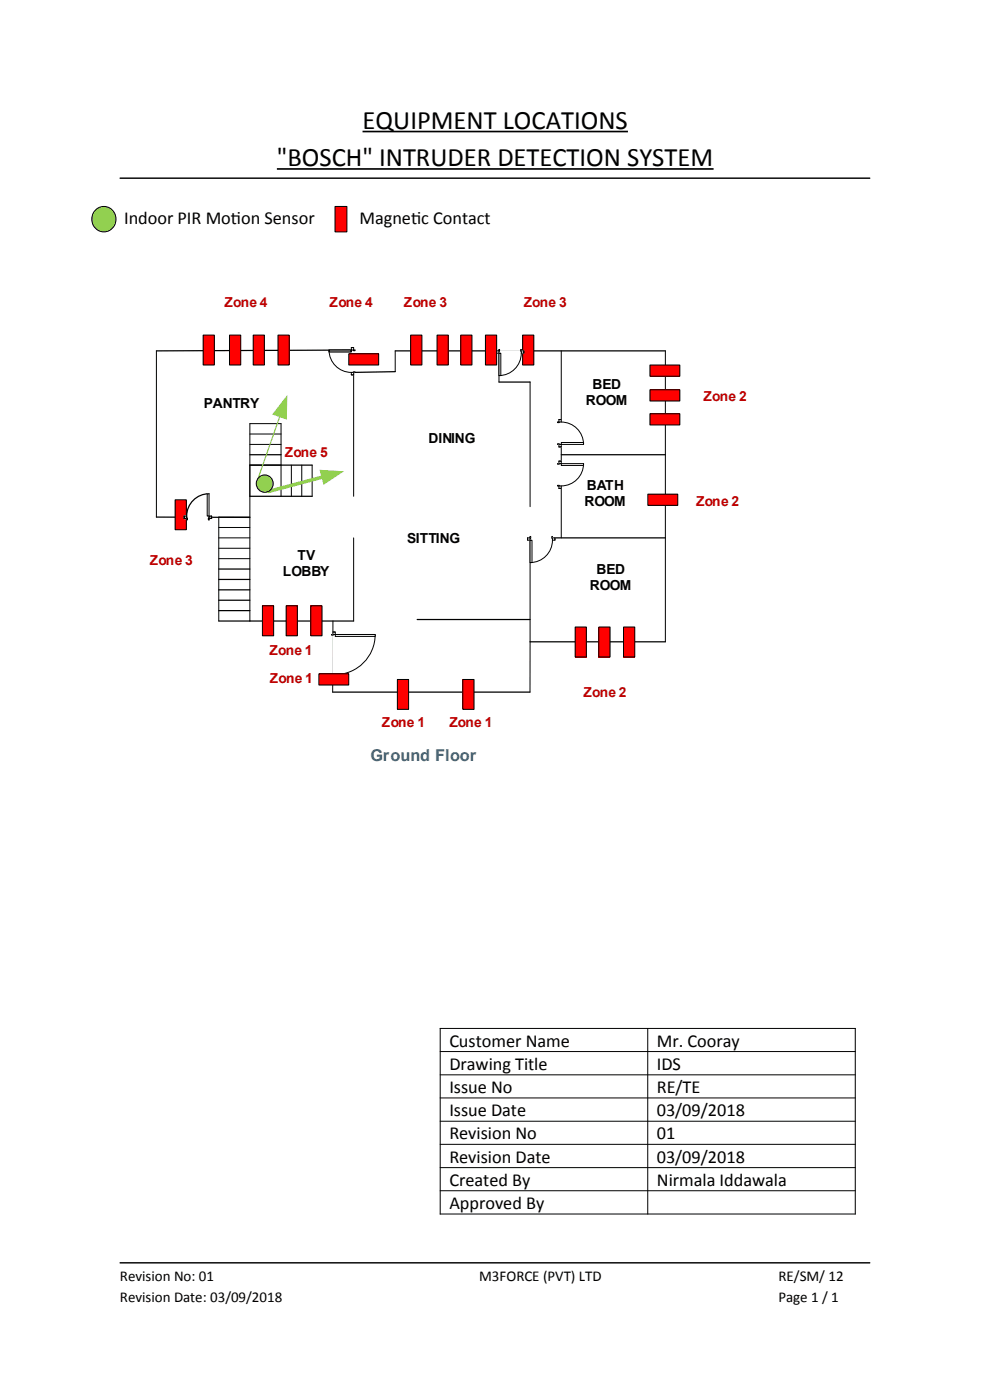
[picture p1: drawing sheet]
<svg xmlns="http://www.w3.org/2000/svg" width="210mm" height="297mm" viewBox="0 0 210 297" stroke-linecap="round" stroke-linejoin="round" font-family="sans-serif">
<path d="M58.7 35.8h92.7M76.9 27.9h56.3" fill="none" stroke="#000" stroke-width=".35"/>
<path d="M33.2 74.4v35.3M141.1 74.4v61.8M53 109.8v21.9" fill="none" stroke="#000" stroke-width=".21"/>
<path d="M105.9 74.4h35.2M33.2 109.7l19.8 .1M70.6 146.8h41.8" fill="none" stroke="#000" stroke-width=".26"/>
<path d="M98.2 144.1h2.4v6.4h-2.4z" fill-rule="evenodd" fill="#f00"/>
<path d="M98.2 144.1h2.4v6.4h-2.4z" fill="none" stroke="#000" stroke-width=".21"/>
<path d="M84.3 144.1h2.4v6.4h-2.4z" fill-rule="evenodd" fill="#f00"/>
<g fill="none" stroke="#000" stroke-width=".21">
<path d="M75 79v26.3M83.8 74.4v4.4M105.9 74.4v6.7M119.1 74.4v39.7M53 92.1h6.6M53 94.3h6.6M61.8 98.7v6.6M64 98.7v6.6M66.2 98.7v6.6M112.4 81.1v26.4M46.4 114.1h6.6M46.4 116.3h6.6"/>
<path d="M46.4 111.9h6.6M46.4 118.5h6.6M59.6 105.3v-15.4h-6.6v19.8h-6.6v22M75 114.1v17.6M112.4 114.1v32.7M70.6 131.7v15.1M84.3 144.1h2.4v6.4h-2.4z"/>
</g>
<g fill="none" stroke="#000" stroke-width=".26">
<path d="M75 74.3l-41.8 .1M83.8 74.4h22.1M83.8 78.8l-8.8 .2M53 96.5h6.6M53 98.7h13.2M105.9 81.1h6.5M119.1 96.5h22M53 105.3h13.2M117.2 114.1h23.9M46.4 125.1h6.6M46.4 122.9h6.6M46.4 127.3h6.6"/>
<path d="M46.4 120.7h6.6M46.4 129.5h6.6M46.4 131.7h28.6M112.4 136.2h28.7"/>
</g>
<path d="M137.9 87.8h6.3v2.4h-6.3z" fill-rule="evenodd" fill="#f00"/>
<path d="M137.9 87.8h6.3v2.4h-6.3z" fill="none" stroke="#000" stroke-width=".21"/>
<path d="M110.9 71.1h2.3v6.3h-2.3z" fill-rule="evenodd" fill="#f00"/>
<path d="M110.9 71.1h2.3v6.3h-2.3z" fill="none" stroke="#000" stroke-width=".21"/>
<path d="M137.4 104.8h6.4v2.4h-6.4z" fill-rule="evenodd" fill="#f00"/>
<path d="M137.4 104.8h6.4v2.4h-6.4z" fill="none" stroke="#000" stroke-width=".21"/>
<path d="M37.1 106h2.4v6.4h-2.4z" fill-rule="evenodd" fill="#f00"/>
<path d="M37.1 106h2.4v6.4h-2.4z" fill="none" stroke="#000" stroke-width=".21"/>
<path d="M111.9 114.1h5.8v.6h-5.8z" fill-rule="evenodd" fill="#fff"/>
<path d="M111.9 114.1h5.8v.6h-5.8z" fill="none" stroke="#fff" stroke-width=".21"/>
<path d="M111.9 114.1v.5h.5v-.8v.3zM117.2 113.8v.3h.5v.5h-.5z" fill-rule="evenodd" fill="#fff"/>
<path d="M112.4 113.8v.3h-.5v.5h.5v-.4M117.2 113.8v.3h.5v.5h-.5v-.4" fill="none" stroke="#000" stroke-width=".21"/>
<path d="M112.4 113.8v.4h.2v-.4zM117.1 113.8h.1v.4h-.1z" fill-rule="evenodd" fill="#fff"/>
<path d="M111.9 114.1v.5M112.4 113.8h.2v.4h-.2M117.2 113.8h-.1v.4h.1M117.2 114.6a4.7 4.7 0 0 1-4.8 4.7M117.7 114.1v.5" fill="none" stroke="#000" stroke-width=".21"/>
<path d="M112.4 114.6h.5v4.7h-.5z" fill-rule="evenodd" fill="#fff"/>
<path d="M112.4 114.6h.5v4.7h-.5z" fill="none" stroke="#000" stroke-width=".21"/>
<path d="M118.5 97.8h.6v5.8h-.6z" fill-rule="evenodd" fill="#fff"/>
<path d="M118.5 97.8h.6v5.8h-.6z" fill="none" stroke="#fff" stroke-width=".21"/>
<path d="M118.6 97.8h.5v.6h-.8h.3zM118.3 103.1h.3v.5h.5v-.5z" fill-rule="evenodd" fill="#fff"/>
<path d="M118.3 98.4h.3v-.6h.5v.6h-.4M118.3 103.1h.3v.5h.5v-.5h-.4" fill="none" stroke="#000" stroke-width=".21"/>
<path d="M118.3 98.4h.4v.1h-.4zM118.3 103v.1h.4v-.1z" fill-rule="evenodd" fill="#fff"/>
<path d="M118.3 98.4v.1h.4v-.1M118.6 97.8h.5M123.8 98.4a4.7 4.7 0 0 1-4.7 4.7M118.3 103.1v-.1h.4v.1M118.6 103.6h.5" fill="none" stroke="#000" stroke-width=".21"/>
<path d="M119.1 98.4h4.7v.3h-4.7z" fill-rule="evenodd" fill="#fff"/>
<path d="M119.1 98.4h4.7v.3h-4.7z" fill="none" stroke="#000" stroke-width=".21"/>
<path d="M105.3 74.4h5.8v.6h-5.8z" fill-rule="evenodd" fill="#fff"/>
<path d="M105.3 74.4h5.8v.6h-5.8z" fill="none" stroke="#fff" stroke-width=".21"/>
<path d="M105.3 74.4v.5h.6v-.8v.3zM110.6 74.1v.3h.5v.5h-.5z" fill-rule="evenodd" fill="#fff"/>
<path d="M105.9 74.1v.3h-.6v.5h.6v-.4M110.6 74.1v.3h.5v.5h-.5v-.4" fill="none" stroke="#000" stroke-width=".21"/>
<path d="M105.9 74.1v.4h.1v-.4zM110.5 74.1h.1v.4h-.1z" fill-rule="evenodd" fill="#fff"/>
<path d="M105.3 74.4v.5M105.9 74.1h.1v.4h-.1M110.6 74.1h-.1v.4h.1M110.6 74.9a4.7 4.7 0 0 1-4.7 4.8M111.1 74.4v.5" fill="none" stroke="#000" stroke-width=".21"/>
<path d="M105.9 74.9h.3v4.8h-.3z" fill-rule="evenodd" fill="#fff"/>
<path d="M105.9 74.9h.3v4.8h-.3z" fill="none" stroke="#000" stroke-width=".21"/>
<path d="M74.5 73.7h.6v5.8h-.6z" fill-rule="evenodd" fill="#fff"/>
<path d="M74.5 73.7h.6v5.8h-.6z" fill="none" stroke="#fff" stroke-width=".21"/>
<path d="M74.5 73.7v.6h.8h-.3v-.6zM74.5 79h.8h-.3v.5h-.5z" fill-rule="evenodd" fill="#fff"/>
<path d="M74.9 74.3h-.4v-.6h.5v.6h.3M74.9 79h-.4v.5h.5v-.5h.3" fill="none" stroke="#000" stroke-width=".21"/>
<path d="M74.9 74.3v.1h.4v-.1zM74.9 78.9h.4v.1h-.4z" fill-rule="evenodd" fill="#fff"/>
<path d="M69.8 74.3a4.7 4.7 0 0 0 4.7 4.7M74.5 73.7h.5M74.5 79.5h.5M74.9 74.3v.1h.4v-.1M74.9 79v-.1h.4v.1" fill="none" stroke="#000" stroke-width=".21"/>
<path d="M69.8 74.3h4.7v.4h-4.7z" fill-rule="evenodd" fill="#fff"/>
<path d="M69.8 74.3h4.7v.4h-4.7z" fill="none" stroke="#000" stroke-width=".26"/>
<path d="M118.5 89h.6v5.8h-.6z" fill-rule="evenodd" fill="#fff"/>
<path d="M118.5 89h.6v5.8h-.6z" fill="none" stroke="#fff" stroke-width=".21"/>
<path d="M118.3 94.3h.3v.5h.5v-.5zM118.6 89h.5v.5h-.8h.3z" fill-rule="evenodd" fill="#fff"/>
<path d="M118.3 94.3h.3v.5h.5v-.5h-.4M118.3 89.5h.3v-.5h.5v.5h-.4" fill="none" stroke="#000" stroke-width=".21"/>
<path d="M118.3 94.1v.2h.4v-.2zM118.3 89.5h.4v.2h-.4z" fill-rule="evenodd" fill="#fff"/>
<path d="M118.3 94.3v-.2h.4v.2M118.3 89.5v.2h.4v-.2M118.6 94.8h.5M118.6 89h.5M119.1 89.5a4.7 4.7 0 0 1 4.7 4.8" fill="none" stroke="#000" stroke-width=".21"/>
<path d="M119.1 93.9h4.7v.4h-4.7z" fill-rule="evenodd" fill="#fff"/>
<path d="M119.1 93.9h4.7v.4h-4.7z" fill="none" stroke="#000" stroke-width=".21"/>
<path d="M70.6 134.1h.6v9.5h-.6z" fill-rule="evenodd" fill="#fff"/>
<path d="M70.6 134.1h.6v9.5h-.6z" fill="none" stroke="#fff" stroke-width=".21"/>
<path d="M70.6 134.1h.5v.5h-.8h.3zM70.3 143.1h.3v.5h.5v-.5z" fill-rule="evenodd" fill="#fff"/>
<path d="M70.3 134.6h.3v-.5h.5v.5h-.4M70.3 143.1h.3v.5h.5v-.5h-.4" fill="none" stroke="#000" stroke-width=".21"/>
<path d="M70.3 134.6h.4v.1h-.4zM70.3 143v.1h.4v-.1z" fill-rule="evenodd" fill="#fff"/>
<path d="M70.3 134.6v.1h.4v-.1M70.6 134.1h.5M79.6 134.6a8.5 8.5 0 0 1-8.5 8.5M70.3 143.1v-.1h.4v.1M70.6 143.6h.5" fill="none" stroke="#000" stroke-width=".21"/>
<path d="M71.1 134.6h8.5v.4h-8.5z" fill-rule="evenodd" fill="#fff"/>
<path d="M71.1 134.6h8.5v.4h-8.5z" fill="none" stroke="#000" stroke-width=".21"/>
<path d="M43.1 71.1h2.4v6.3h-2.4z" fill-rule="evenodd" fill="#f00"/>
<path d="M43.1 71.1h2.4v6.3h-2.4z" fill="none" stroke="#000" stroke-width=".21"/>
<path d="M59 71.1h2.3v6.3h-2.3z" fill-rule="evenodd" fill="#f00"/>
<path d="M59 71.1h2.3v6.3h-2.3z" fill="none" stroke="#000" stroke-width=".21"/>
<path d="M48.7 71.1h2.4v6.3h-2.4z" fill-rule="evenodd" fill="#f00"/>
<path d="M48.7 71.1h2.4v6.3h-2.4z" fill="none" stroke="#000" stroke-width=".21"/>
<path d="M53.7 71.1h2.4v6.3h-2.4z" fill-rule="evenodd" fill="#f00"/>
<path d="M53.7 71.1h2.4v6.3h-2.4z" fill="none" stroke="#000" stroke-width=".21"/>
<path d="M87.1 71.1h2.4v6.3h-2.4z" fill-rule="evenodd" fill="#f00"/>
<path d="M87.1 71.1h2.4v6.3h-2.4z" fill="none" stroke="#000" stroke-width=".21"/>
<path d="M103 71.1h2.4v6.3h-2.4z" fill-rule="evenodd" fill="#f00"/>
<path d="M103 71.1h2.4v6.3h-2.4z" fill="none" stroke="#000" stroke-width=".21"/>
<path d="M92.7 71.1h2.4v6.3h-2.4z" fill-rule="evenodd" fill="#f00"/>
<path d="M92.7 71.1h2.4v6.3h-2.4z" fill="none" stroke="#000" stroke-width=".21"/>
<path d="M97.7 71.1h2.4v6.3h-2.4z" fill-rule="evenodd" fill="#f00"/>
<path d="M97.7 71.1h2.4v6.3h-2.4z" fill="none" stroke="#000" stroke-width=".21"/>
<path d="M137.9 82.7h6.3v2.4h-6.3z" fill-rule="evenodd" fill="#f00"/>
<path d="M137.9 82.7h6.3v2.4h-6.3z" fill="none" stroke="#000" stroke-width=".21"/>
<path d="M137.9 77.4h6.3v2.4h-6.3z" fill-rule="evenodd" fill="#f00"/>
<path d="M137.9 77.4h6.3v2.4h-6.3z" fill="none" stroke="#000" stroke-width=".21"/>
<path d="M132.3 133h2.4v6.4h-2.4z" fill-rule="evenodd" fill="#f00"/>
<path d="M132.3 133h2.4v6.4h-2.4z" fill="none" stroke="#000" stroke-width=".21"/>
<path d="M122 133h2.4v6.4h-2.4z" fill-rule="evenodd" fill="#f00"/>
<path d="M122 133h2.4v6.4h-2.4z" fill="none" stroke="#000" stroke-width=".21"/>
<path d="M127 133h2.4v6.4h-2.4z" fill-rule="evenodd" fill="#f00"/>
<path d="M127 133h2.4v6.4h-2.4z" fill="none" stroke="#000" stroke-width=".21"/>
<path d="M65.9 128.5h2.4v6.4h-2.4z" fill-rule="evenodd" fill="#f00"/>
<path d="M65.9 128.5h2.4v6.4h-2.4z" fill="none" stroke="#000" stroke-width=".21"/>
<path d="M55.7 128.5h2.3v6.4h-2.3z" fill-rule="evenodd" fill="#f00"/>
<path d="M55.7 128.5h2.3v6.4h-2.3z" fill="none" stroke="#000" stroke-width=".21"/>
<path d="M60.7 128.5h2.4v6.4h-2.4z" fill-rule="evenodd" fill="#f00"/>
<path d="M60.7 128.5h2.4v6.4h-2.4z" fill="none" stroke="#000" stroke-width=".21"/>
<path d="M59.4 88.1l-4.6 13.3" fill="none" stroke="#92d050" stroke-width=".25"/>
<path d="M60.9 83.8v5.2l-3.2-1.1z" fill="#92d050"/>
<path d="M68.6 101.2l-11.7 3.1" fill="none" stroke="#92d050" stroke-width=".74"/>
<g fill="#92d050">
<path d="M67.8 99.7l5.2 .3-4.4 2.9z"/>
<circle cx="56.2" cy="102.6" r="1.82"/>
</g>
<circle cx="56.2" cy="102.6" r="1.82" fill="none" stroke="#000" stroke-width=".21"/>
<path d="M39.1 109.4h5.8v.6h-5.8z" fill-rule="evenodd" fill="#fff"/>
<path d="M39.1 109.4h5.8v.6h-5.8z" fill="none" stroke="#fff" stroke-width=".26"/>
<path d="M44.3 109.5v.8v-.3h.6v-.5zM39.1 109.5h.5v.8v-.3h-.5z" fill-rule="evenodd" fill="#fff"/>
<path d="M39.6 109.9v-.4h-.5v.5h.5v.3M44.3 109.9v-.4h.6v.5h-.6v.3" fill="none" stroke="#000" stroke-width=".26"/>
<path d="M44.2 109.9v.4h.1v-.4zM39.6 109.9h.1v.4h-.1z" fill-rule="evenodd" fill="#fff"/>
<path d="M39.1 109.5v.5M39.6 109.9h.1v.4h-.1M44.3 109.9h-.1v.4h.1M44.3 104.7a4.8 4.8 0 0 0-4.7 4.8M44.9 109.5v.5" fill="none" stroke="#000" stroke-width=".26"/>
<path d="M44 104.7h.3v4.8h-.3z" fill-rule="evenodd" fill="#fff"/>
<path d="M44 104.7h.3v4.8h-.3z" fill="none" stroke="#000" stroke-width=".21"/>
<path d="M74 75.1h6.3v2.3h-6.3z" fill-rule="evenodd" fill="#f00"/>
<path d="M74 75.1h6.3v2.3h-6.3z" fill="none" stroke="#000" stroke-width=".21"/>
<path d="M88.5 131.4h23.9" fill="none" stroke="#000" stroke-width=".26"/>
<path d="M67.6 142.9h6.4v2.4h-6.4z" fill-rule="evenodd" fill="#f00"/>
<path d="M25.4 37.8h159.2M67.6 142.9h6.4v2.4h-6.4zM25.4 267.9h159.2" fill="none" stroke="#000" stroke-width=".21"/>
<path d="M20.2 44.6a2.65 2.65 0 0 1 4.2 .8 2.65 2.65 0 0 1-2 3.8 2.7 2.7 0 0 1-2.7-1.6 2.7 2.7 0 0 1 .5-3z" fill-rule="evenodd" fill="#92d050"/>
<path d="M20.2 44.6a2.65 2.65 0 0 1 4.2 .8 2.65 2.65 0 0 1-2 3.8 2.7 2.7 0 0 1-2.7-1.6 2.7 2.7 0 0 1 .5-3z" fill="none" stroke="#000" stroke-width=".21"/>
<path d="M71.1 43.8h2.5v5.4h-2.5z" fill-rule="evenodd" fill="#f00"/>
<g fill="none" stroke="#000" stroke-width=".21">
<path d="M71.1 43.8h2.5v5.4h-2.5zM93.3 218.2h88.2M93.4 218.1v39.5M137.4 218.1v39.5M181.4 218.1v39.5M93.3 223.1h88.2M93.3 228h88.2M93.3 232.9h88.2M93.3 237.9h88.2M93.3 242.8h88.2M93.3 247.7h88.2M93.3 252.6h88.2"/>
<path d="M93.3 257.5h88.2"/>
</g>
<g font-size="5.6">
<text x="76.9" y="27.3">EQUIPMENT LOCATIONS</text>
<text x="58.7" y="35.3">&quot;BOSCH&quot; INTRUDER DETECTION SYSTEM</text>
</g>
<g font-size="3.9">
<text x="26.3" y="47.4">Indoor PIR Mot</text>
<text x="49" y="47.4">ion Sensor</text>
<text x="76.2" y="47.4">Magnet</text>
<text x="87.2" y="47.4">ic Contact</text>
<text x="95.3" y="222">Customer Name</text>
<text x="95.3" y="226.9">Drawing Title</text>
<text x="139.3" y="222">Mr. Cooray</text>
<text x="139.3" y="226.9">IDS</text>
<text x="95.3" y="231.9">Issue No</text>
<text x="139.3" y="231.9">RE/TE</text>
<text x="95.3" y="236.8">Issue Date</text>
<text x="139.3" y="236.8">03/09/2018</text>
<text x="95.3" y="241.7">Revision No</text>
<text x="139.3" y="241.7">01</text>
<text x="95.3" y="246.6">Revision Date</text>
<text x="95.3" y="251.6">Created By</text>
<text x="139.3" y="246.6">03/09/2018</text>
<text x="139.3" y="251.6">Nirmala Iddawala</text>
<text x="95.3" y="256.5">Approved By</text>
</g>
<text font-size="3.5" fill="#0070c0" x="78.6" y="161.4">Ground Floor</text>
<g font-size="3.2">
<text x="25.4" y="271.8">Revision No: 01</text>
<text x="101.6" y="271.8">M3FORCE (PVT) LTD</text>
<text x="165.1" y="271.8">RE/SM/ 12</text>
<text x="25.4" y="276.3">Revision Date: 03/09/2018</text>
<text x="165.1" y="276.3">Page 1 / 1</text>
</g>
<g font-size="2.9" fill="#c00000">
<text x="47.6" y="65.2">Zone 4</text>
<text x="69.9" y="65.2">Zone 4</text>
<text x="85.7" y="65.2">Zone 3</text>
<text x="111.1" y="65.2">Zone 3</text>
<text x="149.2" y="85">Zone 2</text>
<text x="60.4" y="97">Zone 5</text>
<text x="147.7" y="107.2">Zone 2</text>
<text x="31.8" y="119.9">Zone 3</text>
<text x="57.1" y="139">Zone 1</text>
<text x="57.3" y="145">Zone 1</text>
<text x="123.8" y="147.8">Zone 2</text>
<text x="81" y="154.2">Zone 1</text>
<text x="95.3" y="154.2">Zone 1</text>
</g>
<g font-size="2.9">
<text x="125.7" y="82.6">BED</text>
<text x="43.3" y="86.6">PANTRY</text>
<text x="124.3" y="86">ROOM</text>
<text x="90.9" y="93.9">DINING</text>
<text x="124" y="107.4">ROOM</text>
<text x="124.5" y="104">BATH</text>
<text x="63.1" y="118.9">TV</text>
<text x="86.4" y="115.2">SITTING</text>
<text x="60" y="122.3">LOBBY</text>
<text x="125.1" y="125.1">ROOM</text>
<text x="126.5" y="121.7">BED</text>
</g>
</svg>
